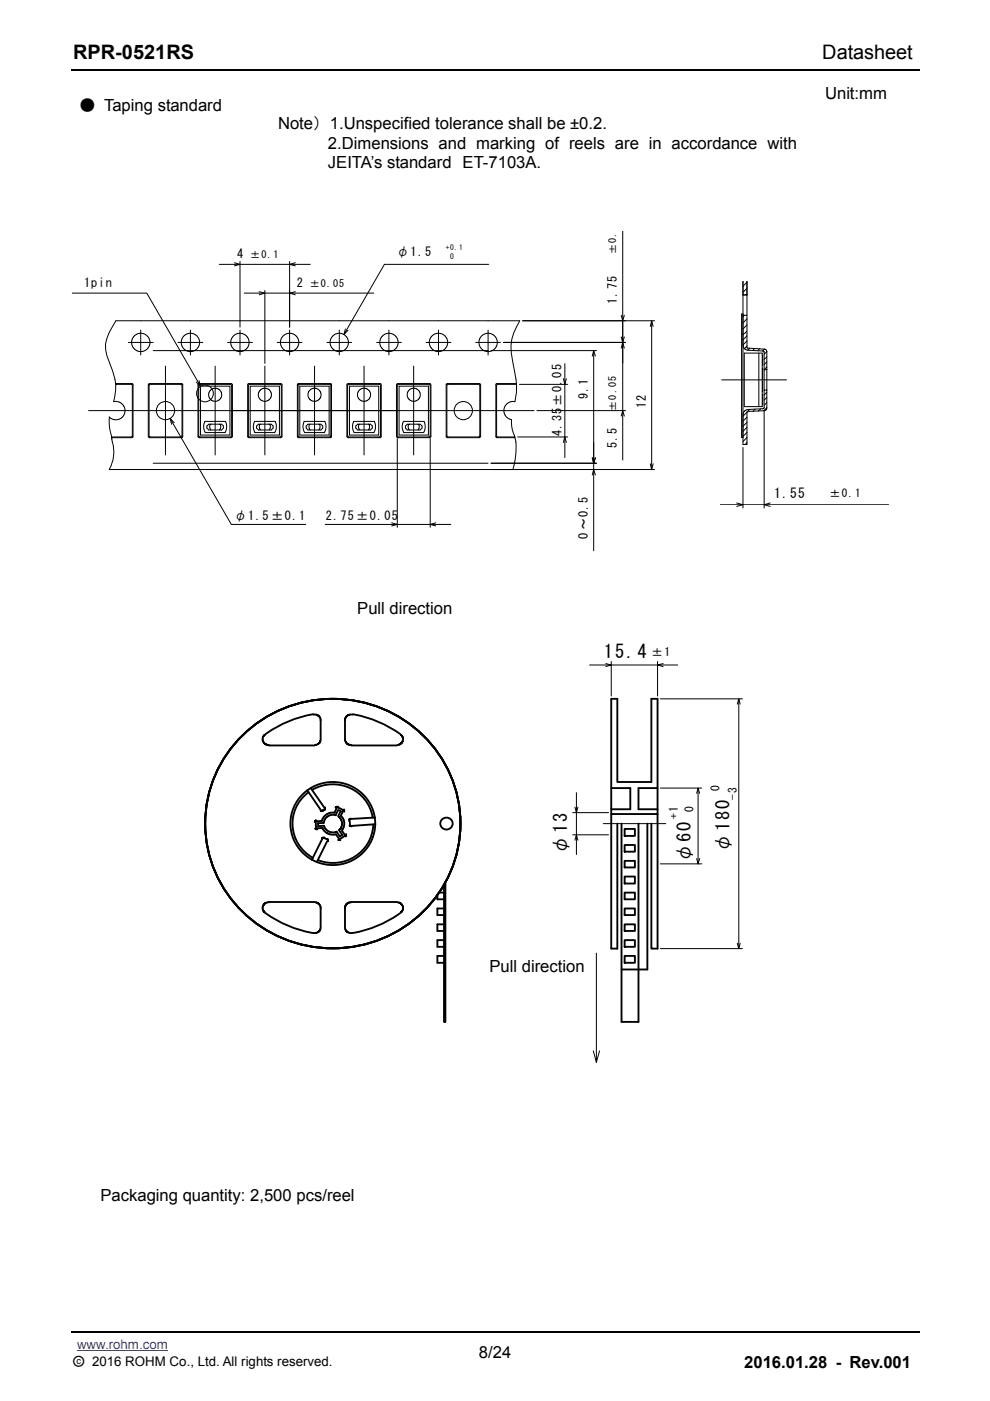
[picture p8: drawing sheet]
<svg xmlns="http://www.w3.org/2000/svg" width="210mm" height="297mm" viewBox="0 0 210 297" stroke-linecap="round" stroke-linejoin="round" font-family="sans-serif">
<path d="M16.3 286.3h19.3" fill="none" stroke="#00f" stroke-width=".21"/>
<path d="M15 282.4h180" fill="none" stroke="#000" stroke-width=".32"/>
<path d="M15 14.9h180" fill="none" stroke="#000" stroke-width=".34"/>
<g fill="none" stroke="#000" stroke-width=".4">
<path d="M50.8 156.6a27.3 27.3 0 0 1 46.1 11.9 26.7 26.7 0 0 1-30.5 32.2 26.3 26.3 0 0 1-16.9-42.6zM56.2 155.8l-.4 .5-.1 .8 .6 .7 .7 .1M57 158.1h9.7M66.4 151.4a24.2 24.2 0 0 0-10.1 4.2M66.5 151.5h.6l.4 .2 .4 .4 .1 .7M68 152.7v4M68 156.8l-.4 .8-.8 .3M73.2 152.7v4M73.2 156.8l.4 .9 .9 .2M74.4 158.1h9.8M74.8 151.5h-.5l-.7 .2-.3 .5-.1 .6M74.9 151.4a24.6 24.6 0 0 1 10 4.3"/>
<path d="M85 155.8l.4 .6v.8l-.4 .5-.7 .2M64.2 168.4a8.9 8.9 0 0 1 12.6-.2 8.9 8.9 0 0 1 .1 12.6 8.9 8.9 0 0 1-12.5 .2 8.9 8.9 0 0 1-.2-12.6zM65.2 167.6l2.8 4.1M65.4 168a8.2 8.2 0 0 0 1 13.9M65.9 167.1l2.9 4.1M66.3 167.4a8.6 8.6 0 0 1 12.8 6M66.9 175.6l.4 .2M67 174.3l.1 1.3M67.1 173.9l-.3 .4M68 171.8l.2 .2 .3-.1M68.3 174.1h-1.1M68.4 175.5l-1.2 .1"/>
<path d="M68.4 177.8l-2.3 4.5M68.4 175.6l.5 .7 .7 .5 .9 .2 .8-.1M68.7 175.1l-1.2 .1M68.7 177.7l.6 .2M68.7 175.2l.5 .7 .7 .5 .9 .1 .6-.2M68.8 171.6l-.4 .2M68.9 177.6h-.4l-.2 .2M68.9 171.2l-.1 .5M69.4 177.9l.2 .2-.1 .3M69.4 178.3l-2.2 4.5M71 172.3h-.9l-.9 .4-.6 .5-.4 .9M71.2 172.8l-.7-.1-.9 .3-.7 .6-.2 .9h-1.3l.1 .7"/>
<path d="M71.3 176.9l.6 .9M71.4 176.4l.7 1M71.4 171.3l-.5 1M71.7 171.7l-.5 1.1M71.7 171.2l1.1 .6M71.7 178l.5 .1M71.8 171.1h-.4l-.2 .2M71.8 173.1l.5 .5 .3 .9-.1 .7-.6 .8M71.8 171.8l.5 .2M71.9 176l.7 1M72.3 172l-.6 1M72.3 173l.5 .7 .2 .8v.7l-.5 .9 .6 .9"/>
<path d="M72.6 177l-.5 .3M72.8 172l-.5 1M72.9 171.6l.1 .5M73.1 177.2l-1 .6M73.4 176.9l-.1 .4M74.1 174.9l.5 .3M74.2 173.9v.9M74.4 173.6l-.3 .1v.4M79.2 174.9a8.5 8.5 0 0 1-11.7 7.5M79.5 173.3l-5.1 .3M79.6 174.8l-5 .3M129.6 167.1h4.1v4.5h-4.1"/>
<path d="M129.6 172.6h9.9M130.9 174.6v26.5h-1.3v-52.9h1.3v17.6h7.3v-17.6h1.3v52.9h-1.3v-26.5M131.8 174.6v42.1h3.6v-42.1M132.5 179.2h2.2v1.4h-2.2zM132.5 175.7h2.2v1.5h-2.2zM137.3 174.6v30.9h-5.5M139.5 167.1h-4.1v4.5h4.1M56.4 193.6a24.2 24.2 0 0 0 10 4.2M57 191.2h9.7M57 191.3l-.7 .2-.5 .6v.8l.5 .6M66.8 191.3l.9 .4 .2 .4 .1 .5M68 192.5v4.1"/>
<path d="M68 196.7l-.2 .6-.3 .3-.5 .2h-.5M73.2 192.5v4.1M73.2 196.7l.2 .6 .3 .3 .5 .2h.5M74.4 191.2h9.8M74.5 191.3l-.9 .3-.3 .4-.1 .6M84.3 191.3l.7 .3 .4 .6v.6l-.4 .7M84.9 193.6a24.7 24.7 0 0 1-10 4.2M92.8 189.9v.8h1.4M93.2 189.3h1M94.2 187.7v29M94.2 192.6h-1.4v1.4h1.4M94.2 196h-1.4v1.4h1.4"/>
<path d="M94.2 199.3h-1.4v1.4h1.4M94.3 187.5v29.2M94.4 187.4v29.3M94.5 187.2v29.5M132.5 199.3h2.2v1.4h-2.2zM132.5 196h2.2v1.4h-2.2zM132.5 192.6h2.2v1.4h-2.2zM132.5 189.3h2.2v1.4h-2.2zM132.5 185.8h2.2v1.5h-2.2zM132.5 182.5h2.2v1.4h-2.2zM94.2 202.7h-1.4v1.4h1.4M132.5 202.7h2.2v1.4h-2.2z"/>
<circle cx="94.7" cy="174.6" r="1.29"/>
</g>
<g fill="none" stroke="#000" stroke-width=".21">
<path d="M46.5 56h19.3M49.7 55.7l1.2 .3-1.2 .4M50.9 55.4v14M61.4 55.4v14M62.6 55.7l-1.2 .3 1.2 .4M103.7 56h-22.2l-8.5 14.9M132.1 49v48.5M157.6 59.7v34.5h.8v-6.7M158.4 59.8l-.8 .9M158.4 59.7v7.1M15.3 62.1h15.8l11.4 19.8M27.2 72.6h5.3"/>
<path d="M29.8 70v5.3M32.5 74.3h71M35.1 77.6v18.9M37.7 72.6h5.3M40.4 70v5.3M45.6 77.6v18.9M48.3 72.6h5.3M50.9 70v5.3M51.8 62.1h27.5M55 61.8l1.2 .3-1.2 .4M56.2 77.6v18.9M56.2 61.6v15.4"/>
<path d="M58.8 72.6h5.3M61.4 70v5.3M62.6 61.8l-1.2 .3 1.2 .4M66.7 77.6v18.9M69.3 72.6h5.3M72 70v5.3M73.3 69.7l-.3 1.2 .8-.9M77.2 77.6v18.9M79.9 72.6h5.2M82.5 70v5.3M87.7 77.6v18.9M90.4 72.6h5.3"/>
<path d="M93 70v5.3M100.9 72.6h5.3M103.5 70v5.3M104.2 74.3h22.3M106.8 72.6h25.9M110.8 68h28M119.8 77.1v19.9M125.6 75.5l.3-1.2 .4 1.2M125.9 74.3v42.5M131.8 73.8l.3-1.2 .3 1.2M131.8 66.8l.3 1.2 .3-1.2M131.8 71.4l.3 1.2 .3-1.2"/>
<path d="M137.9 69.2l.3-1.2 .3 1.2M138.2 68v31.5M157.6 66.6h-.3v26.2h.3M157.6 62.5h.8M157.6 66.8h.8v6.8M157.6 73.2l.2 .7 .5 .3 3.5 .2M157.9 74.9h3.8v11.3h-3.8zM157.9 70.7l-.3 .3M157.9 66.8l-.3 .3M158.4 73.5l.3 .4M158.4 67.6l-.8 .9M158.4 68.9l-.8 .9"/>
<path d="M158.4 70.2l-.5 .5M158.4 61.1l-.8 .9M158.4 62.4l-.1 .1M158.4 73.4l-.5 .6M158.4 71.2l-.8 .9M158.4 72.3l-.8 .8M158.7 73.8l3.6 .2 .3 .6v12.1l-.4 .4-3.4 .1M159 73.9l-.4 .4M160.1 73.9l-.4 .4M161 74.9v11.3M161.1 74l-.4 .4M161.7 75.3v2.1"/>
<path d="M161.7 78.1v2.1M161.8 74.4l.3 .2v3.8l.5-.6M162.1 74l-.4 .4M162.6 78.4h-.5v4.3M162.6 74.5l-.5 .6M162.6 75.6l-.5 .6M162.6 76.7l-.5 .6M18.8 87.1h94.5M23.2 88.4a9.4 9.4 0 0 0 .4 4M23.6 92.4l.1 .7M23.7 92.8v.4a7.8 7.8 0 0 1-.5 6.3h115.6M24.1 85.2h1l.9 .5 .5 1v.9l-.7 1-.8 .4h-.9l-.9-.6"/>
<path d="M24.4 80.4l.1 .9M24.4 80.4l-1.1-3.4a6.9 6.9 0 0 1 .5-7.7l.8-1.3h85.6a10.2 10.2 0 0 0-1.5 8.6l.8 4.7M24.5 81.3h3.6l.1 .2v11.1l-.2 .2h-4.3l-.1-.2h4.3l.2-.1v-10.9l-.2-.1h-3.3M24.5 81.3l.1 .2M24.5 81.7l-.1 1.8-.3 1.6M24.6 81.5v.2M31.6 81.4l7-.1 .1 .1 .1 11.2-.2 .2h-6.9l-.2-.2zM31.7 81.6h6.8l.1 10.8-.1 .2h-6.7l-.2-.1zM32.5 98.2h71M36.1 88.8l13 22.4h15.8M37 89.6l-.9-.8 .3 1.2M42.1 81.3h7l.1 .1 .1 11.2-.2 .2h-6.9l-.2-.2v-11z"/>
<path d="M42.2 80.7l.3 1.2-.8-.9M42.3 81.5h6.7l.1 .1v10.8l-.2 .2h-6.5l-.3-.2v-10.7zM42.5 81.9h6.3v10.3h-6.3zM43.5 91.7h4.3M43.6 91.7l-.4-1 .3-1.4h4.3l.3 1.4-.4 1M43.9 90.3l.4-.4h2.7l.4 .4v.5l-.4 .4h-2.7l-.4-.4zM44.6 91.1l.1 .1M44.7 89.9l-.2 .1v.3l.1 .8M46.5 89.9l.2 .1 .1 .3-.1 .6-.2 .3M52.6 81.4h7.1l.1 11.2-.2 .2h-6.9l-.1-.1zM52.7 81.6l6.8-.1 .1 .1 .1 10.8-.2 .2h-6.6l-.2-.1zM53.1 81.9h6.2v10.3h-6.2z"/>
<path d="M54 91.7h4.3l.3-1-.2-1.4h-4.4l-.3 1.4 .4 1M54.4 90.3l.4-.4h2.7l.4 .4v.5l-.4 .4h-2.7l-.4-.4zM55.2 91.1l.1 .1M55.3 89.9l-.2 .1-.1 .3 .2 .8M57 89.9l.3 .3v.6l-.3 .4M63.2 81.4l7-.1 .1 .1v11.2l-.2 .2h-6.8l-.2-.2zM63.3 81.5h6.7l.2 .1v10.9l-.2 .1h-6.6l-.2-.1zM63.6 81.9h6.2v10.3h-6.2zM64.5 89.3h4.4l.3 1.3-.4 1.1M64.5 89.3l-.2 1.3 .3 1.1M64.6 91.7h4.2M65.3 89.9h2.8l.4 .4v.5l-.4 .4h-2.8l-.4-.4v-.5z"/>
<path d="M65.8 89.9l-.2 .1-.1 .6 .3 .6M66.5 82.3h.4M66.5 82.3l-.5 .2-.5 .4-.2 1 .5 .9 .8 .3 .9-.3 .4-.4 .2-.5v-.4l-.3-.7-.9-.5M67.6 89.9l.2 .1 .1 .3-.1 .6-.2 .3M73.7 81.4h7.1l.1 11.2-.2 .2h-6.9l-.2-.2zM73.8 81.6l6.8-.1 .1 .1v10.9l-.2 .1h-6.6l-.1-.1zM74.1 81.9h6.2v10.3h-6.2zM75.5 90.3l.4-.4h2.7l.4 .4v.5l-.4 .4h-2.7l-.4-.4zM76.3 89.9l-.2 .3v.6l.2 .4M77.4 82.3h-.5l-.5 .3-.6 .8 .1 .7 .2 .4 .4 .4 .6 .2 .9-.3 .4-.3 .2-.6v-.5l-.3-.5-.4-.4-.5-.2M78.1 89.9l.2 .1 .1 .3-.1 .5-.2 .4M79.4 89.3l.3 1.3-.4 1.1"/>
<path d="M79.4 89.3h-4.4l-.2 1v.8l.3 .6h4.2M84.2 81.4l7-.1 .2 .1v11.2l-.2 .2h-6.9l-.2-.2zM84.3 93v18.8M84.3 81.6l6.8-.1 .1 .1v10.8l-.1 .2h-6.6l-.2-.1zM84.6 81.9h6.3v10.3h-6.3zM85.6 89.3h4.3l.3 1.3-.4 1.1M85.6 89.3l-.3 1.3 .4 1.1h4.2M86.4 89.9h2.7l.4 .4v.5l-.4 .4h-2.7l-.4-.4v-.5zM86.9 89.9l-.3 .1v.6l.3 .6M88.6 89.9l.2 .1 .1 .3-.3 .9M91.2 93v18.8M94.7 81.4l7-.1 .2 .1v11.2l-.2 .2h-6.9l-.1-.1z"/>
<path d="M94.8 81.6l6.8-.1 .1 .1 .1 10.8-.2 .2h-6.6l-.2-.1zM104.2 98.2h22.3M108.5 89a6.6 6.6 0 0 0 .6 3.4M109.1 92.4l.1 .2M109.2 92.6v.2M109.2 92.8l.2 .9M109.4 93.7a16.7 16.7 0 0 1-.6 5.8M109.5 81.3l.1 .2h-4.1l-.2 .1v10.9l.2 .1h3.7M109.5 81.3h-4.2l-.1 .2v11.1l.2 .2h3.8M109.6 81.7l-.1 1.5-.3 1.9-.8 .1-.6 .2-.7 .6-.2 .7v.7l.2 .7 .7 .6 .7 .3M109.6 81.5v.2M109.8 92.6h10.6"/>
<path d="M110.2 81.5h10.2M113.9 87.1h18.8M119.5 93.8l.3-1.2 .3 1.2M119.5 80.3l.3 1.2 .3-1.2M125.6 97l.3 1.2 .4-1.2M131.8 88.2l.3-1.1 .3 1.1M137.9 98.3l.3 1.2 .3-1.2M153.1 80.5h13.7M157.6 94.9v12.8M158.4 88.5l-.8 .8M158.4 89.5l-.8 .9M158.4 90.6l-.8 .9"/>
<path d="M158.4 91.7l-.8 .8M158.4 92.8l-.8 .8M158.4 93.8l-.3 .4M158.5 86.9l-.6 .3-.3 .6M158.7 87.2l-.3 .3M159 86.8l-1.4 1.4M160.2 86.7l-.5 .5M161.3 86.7l-.5 .4M161.7 80.9v2.1M161.7 83.7v2M161.8 86.7l-3.3 .1M162.1 87v20.7"/>
<path d="M162.6 82.7h-.5v3.8l-.3 .2M162.6 83.2l-.5 .6M162.6 84.3l-.5 .5M162.6 85.3l-.5 .6M162.6 86.4l-.6 .7M69 111.2h26.6M83.1 110.8l1.2 .4-1.2 .3M92.4 110.8l-1.2 .4 1.2 .3M125.6 100.7l.3-1.2 .4 1.2M152.9 107h35.6M156.3 106.6l1.3 .4-1.3 .4M163.4 106.6l-1.3 .4 1.3 .4"/>
<path d="M125.1 141h18.6M128.5 140.7l1.1 .3-1.1 .3M129.6 140.3v7.3M139.5 140.3v7.3M140.1 148.2h17.4M140.7 140.7l-1.2 .3 1.2 .3M156.4 149.3l.3-1.1 .3 1.1M156.7 148.2v52.9M121.5 172.3h7.6M121.5 177h7.6M121.9 178.1l.4-1.1 .3 1.1M121.9 171.1l.4 1.2 .3-1.2"/>
<path d="M122.3 168.1v13.1M128 174.6h13.2M140.1 167.1h8.7M147.8 168.2l.3-1.1 .3 1.1M148.1 167.1v16.1M140.1 183.2h8.7M147.8 182l.3 1.2 .3-1.2M156.4 200l.3 1.1 .3-1.1M126.5 202.1v23.1l.7-2.4M140.1 201.1h17.4M125.8 222.8l.7 2.4"/>
<circle cx="29.9" cy="72.6" r="1.95"/>
<circle cx="40.4" cy="72.6" r="1.95"/>
<circle cx="50.9" cy="72.6" r="1.94"/>
<circle cx="61.4" cy="72.6" r="1.95"/>
<circle cx="72" cy="72.6" r="1.95"/>
<circle cx="82.5" cy="72.6" r="1.94"/>
<circle cx="93" cy="72.6" r="1.95"/>
<circle cx="103.5" cy="72.6" r="1.95"/>
<circle cx="35.1" cy="87.1" r="1.94"/>
<circle cx="43.5" cy="83.4" r="1.78"/>
<circle cx="45.6" cy="83.7" r="1.39"/>
<circle cx="56.2" cy="83.7" r="1.39"/>
<circle cx="87.7" cy="83.7" r="1.39"/>
<circle cx="98.3" cy="87.1" r="1.94"/>
</g>
<path d="M73.2 125.6h29.7v8.6h-29.7z" fill="#fff"/>
<g font-size="4.2">
<text x="15.5" y="12.6">RPR-0521RS</text>
<text x="174.4" y="12.4">Datasheet</text>
</g>
<g font-size="3.9">
<text x="128.1" y="139.4">15.4</text>
<text x="120.3" y="181" transform="rotate(-90 120.3 181)">φ13</text>
<text x="146.6" y="182.8" transform="rotate(-90 146.6 182.8)">φ60</text>
<text x="154.7" y="180.6" transform="rotate(-90 154.7 180.6)">φ180</text>
</g>
<g font-size="3.5">
<text x="16.8" y="23.6">● Taping standard</text>
<text x="175" y="21">Unit:mm</text>
<text x="59" y="27.4">Note）1.Unspecified tolerance shall be ±0.2.</text>
<text x="69.5" y="31.7">2.Dimensions and marking of reels are in accordance with</text>
<text x="69.6" y="35.7">JEITA’s standard ET-7103A.</text>
<text x="75.8" y="130.2">Pull direction</text>
<text x="103.8" y="206.1">Pull direction</text>
<text x="21.3" y="254.7">Packaging quantity: 2,500 pcs/reel</text>
<text x="101.6" y="288">8/24</text>
<text x="157.8" y="290">2016.01.28 - Rev.001</text>
</g>
<text font-size="2.9" x="164.2" y="105.6">1.55</text>
<text font-size="2.8" fill="#00f" x="16.3" y="285.9">www.rohm.com</text>
<text font-size="2.8" x="15.3" y="289.5">○ 2016 ROHM Co., Ltd. All rights reserved.</text>
<g font-size="2.6">
<text x="50.3" y="54.8">4</text>
<text x="84.2" y="54.4">φ1.5</text>
<text x="17.8" y="60.9">1pin</text>
<text x="62.9" y="60.9">2</text>
<text x="130.9" y="64.5" transform="rotate(-90 130.9 64.5)">1.75</text>
<text x="124.7" y="84.6" transform="rotate(-90 124.7 84.6)">9.1</text>
<text x="137" y="86.6" transform="rotate(-90 137 86.6)">12</text>
<text x="119.1" y="92.5" transform="rotate(-90 119.1 92.5)">4.35 ±0.05</text>
<text x="130.9" y="95.1" transform="rotate(-90 130.9 95.1)">5.5</text>
<text x="49.7" y="110.3">φ1.5 ±0.1</text>
<text x="69.1" y="110.3">2.75 ±0.05</text>
<text x="124.7" y="114.3" transform="rotate(-90 124.7 114.3)">0 ～0.5</text>
</g>
<g font-size="2.5">
<text x="138.2" y="139.1">±1</text>
<text x="152.6" y="167.6" transform="rotate(-90 152.6 167.6)">0</text>
<text x="143.7" y="173.5" transform="rotate(-90 143.7 173.5)">+1</text>
<text x="147.1" y="172.1" transform="rotate(-90 147.1 172.1)">0</text>
<text x="156.3" y="169.6" transform="rotate(-90 156.3 169.6)">-3</text>
</g>
<text font-size="2.4" x="176" y="105.4">±0.1</text>
<g font-size="2.2">
<text x="53.1" y="54.6">±0.1</text>
<text x="65.7" y="60.7">±0.05</text>
</g>
<g font-size="2.1">
<text x="130.7" y="53.8" transform="rotate(-90 130.7 53.8)">±0.</text>
<text x="130.7" y="87.1" transform="rotate(-90 130.7 87.1)">±0.05</text>
</g>
<text font-size="1.9" x="16.2" y="289.2">c</text>
<g font-size="1.6">
<text x="94.6" y="53.1">+0.1</text>
<text x="95.5" y="54.9">0</text>
</g>
</svg>
